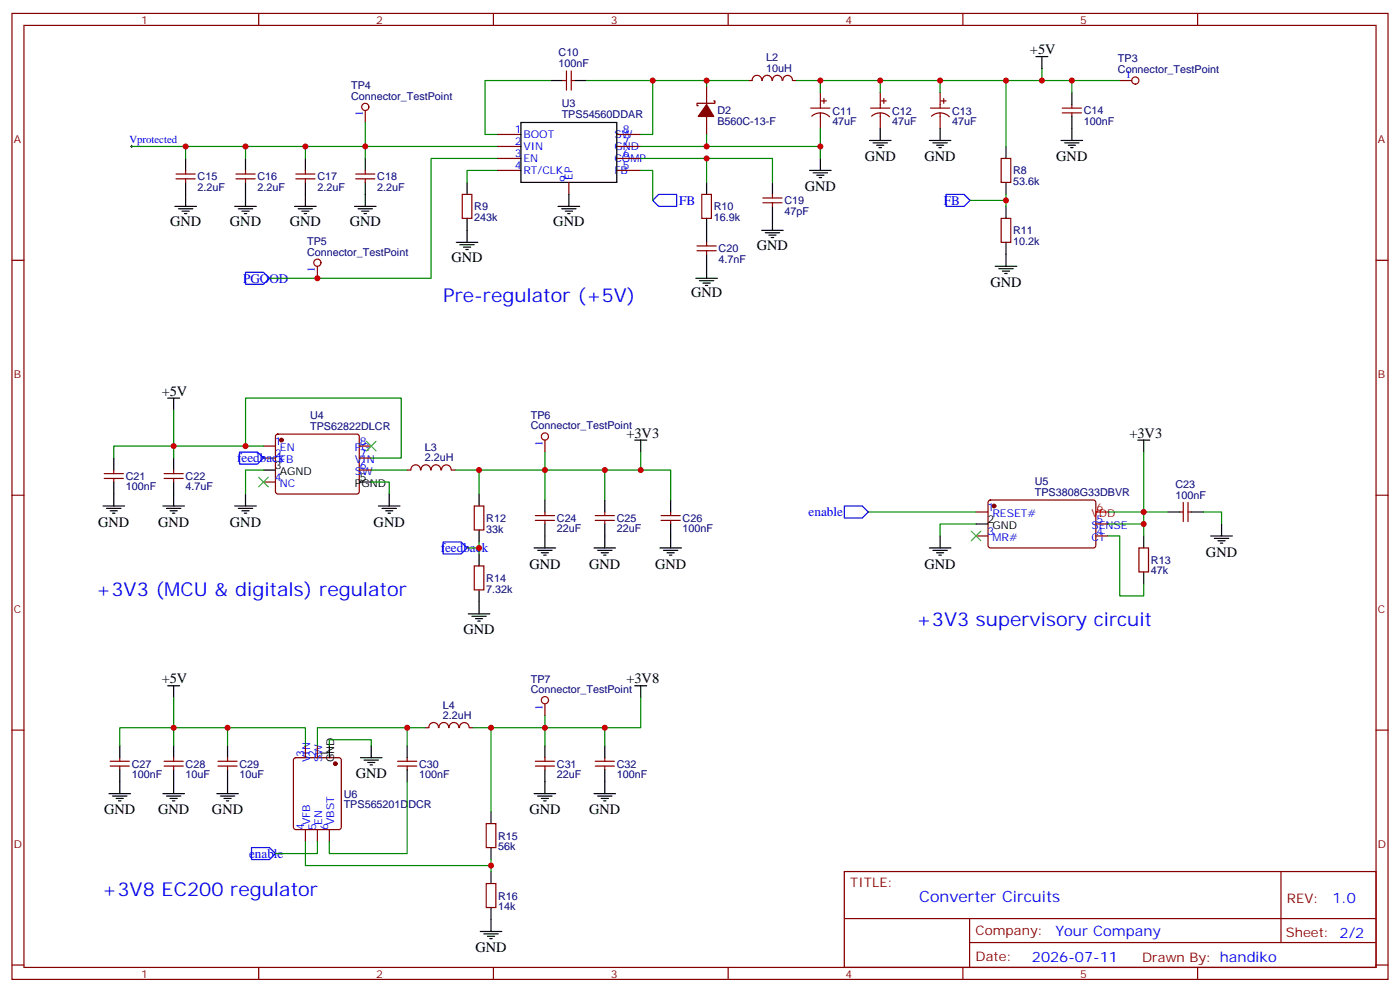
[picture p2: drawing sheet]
<svg xmlns="http://www.w3.org/2000/svg" width="412mm" height="292mm" viewBox="0 0 412 292" stroke-linecap="round" stroke-linejoin="round" font-family="sans-serif">
<g fill="none" stroke="#870000" stroke-width=".35">
<path d="M3.5 4h405.4v284.3h-405.4zM7.1 7.5h398.2v277.3h-398.2zM76.2 4v3.5M145.3 4v3.5M214.5 4v3.5M283.6 4v3.5M352.8 4v3.5M107.6 32.5v3.6M146.4 39.6h7.1M165.8 23.7h1.1M166.9 20.9v5.6M168.3 20.9v5.6"/>
<path d="M168.3 23.7h1M181.7 39.6h7M208.1 25.5v5.3M208.1 34.3v5.3M210.3 29.7h.3v.7h-5.3v.7h.4M220.5 23.7h1M221.6 23.7a1.41 1.41 0 0 1 1.4-1.5 1.41 1.41 0 0 1 1.4 1.5M224.6 23.7a1.41 1.41 0 0 1 1.4-1.5 1.41 1.41 0 0 1 1.4 1.5M227.6 23.7a1.41 1.41 0 0 1 1.4-1.5 1.41 1.41 0 0 1 1.4 1.5M230.6 23.7a1.41 1.41 0 0 1 1.4-1.5 1.41 1.41 0 0 1 1.4 1.5M233.5 23.7h1.1M238.8 31.8h5.7"/>
<path d="M239.1 34.2a3.8 3.8 0 0 1 5.3 .2M241.7 27.2v4.6M241.7 33.2v4.6M242 29.7h1.4M242.7 29v1.4M256.5 31.8h5.6M256.8 34.2a3.8 3.8 0 0 1 5.2 .2M259.3 27.2v4.6M259.3 33.2v4.6M259.6 29.7h1.5M260.3 29v1.4M274.1 31.8h5.7"/>
<path d="M274.4 34.2a3.8 3.8 0 0 1 5.2 .2M276.9 27.2v4.6M276.9 33.2v4.6M277.3 29.7h1.4M278 29v1.4M312.9 31.8h5.7M312.9 33.2h5.7M315.7 30.8v1M315.7 33.2v1.1M329.8 23.7h3.6M51.9 52.6h5.6M51.9 51.2h5.6"/>
<path d="M54.7 50.2v1M54.7 52.6v1.1M69.5 52.6h5.6M69.5 51.2h5.6M72.3 50.2v1M72.3 52.6v1.1M87.1 52.6h5.7M87.1 51.2h5.7M90 50.2v1M90 52.6v1.1M104.8 52.6h5.6M104.8 51.2h5.6"/>
<path d="M107.6 50.2v1M107.6 52.6v1.1M136.2 57.2h2.8v7.1h-2.8zM146.4 43.1h7.1M146.4 46.6h7.1M146.4 50.2h7.1M167.6 53.7v3.5M181.7 43.1h7M181.7 46.6h7M181.7 50.2h7M206.7 57.2h2.8v7.1h-2.8zM224.7 59.7h5.7"/>
<path d="M224.7 58.3h5.7M227.5 57.2v1.1M227.5 59.7v1M294.9 46.6h2.8v7.1h-2.8zM3.5 76.6h3.6M93.5 78.4v3.5M205.3 73.8h5.7M205.3 72.4h5.7M208.1 71.3v1.1M208.1 73.8v1.1M294.9 64.3h2.8v7h-2.8zM405.3 76.6h3.6"/>
<path d="M30.7 139.4h5.6M33.5 138.4v1M48.3 139.4h5.7M51.2 138.4v1M77.6 131.3h3.5M77.6 134.8h3.5M81.4 128l.4-.2h23.3l.5 .2 .2 .5v16.5l-.7 .4-23.5-.1-.5-.6v-16.2zM105.8 131.3h3.6M105.8 134.8h3.6M105.8 138.4h3.6M119.9 138.4h1.1M121 138.3a1.41 1.41 0 0 1 1.5-1.5 1.41 1.41 0 0 1 1.4 1.5"/>
<path d="M124 138.3a1.41 1.41 0 0 1 1.4-1.5 1.41 1.41 0 0 1 1.4 1.5M127 138.3a1.41 1.41 0 0 1 1.4-1.5 1.41 1.41 0 0 1 1.4 1.5M130.1 138.3a1.41 1.41 0 0 1 1.4-1.5 1.41 1.41 0 0 1 1.4 1.5M133 138.4h1.1M160.5 129.5v3.6M3.5 145.8h3.6M30.7 140.8h5.6M33.5 140.8v1.1M48.3 140.8h5.7M51.2 140.8v1.1M77.6 141.9h3.5M139.7 148.9h2.8v7.1h-2.8z"/>
<path d="M157.7 151.8h5.6M157.7 153.2h5.6M160.5 150.7v1.1M160.5 153.2v1M175.3 151.8h5.7M175.3 153.2h5.7M178.2 150.7v1.1M178.2 153.2v1M194.7 151.8h5.7M194.7 153.2h5.7M197.6 150.7v1.1M197.6 153.2v1"/>
<path d="M287.5 150.7h3.5M287.5 157.8h3.5M291.3 147.4l.4-.2h30.7l.4 .7-.1 13-.6 .4-30.6-.1-.5-.6v-12.7zM322.8 157.8h3.5M322.8 154.2h3.5M347.5 150.7h1M348.5 147.9v5.6M350 150.7h1M350 147.9v5.6M405.3 145.8h3.6M139.7 166.6h2.8v7h-2.8zM335.5 161.3h2.8v7h-2.8z"/>
<path d="M3.5 214.9h3.6M90 219.5v3.5M93.5 219.5v3.5M125.2 214.2h1.1M126.3 214.2a1.41 1.41 0 0 1 1.4-1.5 1.41 1.41 0 0 1 1.4 1.5M129.3 214.2a1.41 1.41 0 0 1 1.4-1.5 1.41 1.41 0 0 1 1.4 1.5M132.3 214.2a1.41 1.41 0 0 1 1.4-1.5 1.41 1.41 0 0 1 1.4 1.5M135.4 214.2a1.41 1.41 0 0 1 1.4-1.5 1.41 1.41 0 0 1 1.4 1.5M138.3 214.2h1M160.5 207.2v3.5M405.3 214.9h3.6M32.5 225.5h5.6"/>
<path d="M32.5 224.1h5.6M35.3 223v1.1M35.3 225.5v1.1M48.3 225.5h5.7M48.3 224.1h5.7M51.2 223v1.1M51.2 225.5v1.1M64.2 225.5h5.6M64.2 224.1h5.6M67 223v1.1M67 225.5v1.1M86.7 223.2l.4-.2h12.7l.7 .5v20l-.4 .6-13 .1-.6-.5-.1-20z"/>
<path d="M117.1 225.5h5.7M117.1 224.1h5.7M119.9 223v1.1M119.9 225.5v1.1M157.7 225.5h5.6M157.7 224.1h5.6M160.5 223v1.1M160.5 225.5v1.1M175.3 225.5h5.7M175.3 224.1h5.7M178.2 223v1.1M178.2 225.5v1.1"/>
<path d="M90 244.2v3.5M93.5 244.2v3.5M97 244.2v3.5M143.2 242.4h2.8v7.1h-2.8zM248.7 256.5h156.6v28.3h-156.6zM377.3 256.6v20.8M143.2 260.1h2.8v7h-2.8zM248.7 270.4h156.5M285.6 277.4h119.6M285.6 270.4v14.1M3.5 284.1h3.6M76.2 284.8v3.5"/>
<path d="M145.3 284.8v3.5M214.5 284.8v3.5M283.6 284.8v3.5M352.8 284.8v3.5M405.3 284.1h3.6"/>
</g>
<g fill="none" stroke="#000" stroke-width=".35">
<path d="M305.2 16.7h3.5M306.9 16.7v3.5M153.5 36.1h28.2v17.6h-28.2zM162.3 23.7h3.5M169.3 23.7h3.6M259.3 37.8v3.5M276.9 37.8v3.5M315.7 27.2v3.6M315.7 34.3v7M54.7 46.6v3.6M54.7 53.7v7M72.3 46.6v3.6"/>
<path d="M72.3 53.7v7M90 46.6v3.6M90 53.7v7M107.6 46.6v3.6M107.6 53.7v7M137.6 53.7v3.5M167.6 57.2v3.5M208.1 53.7v3.5M227.5 53.7v3.5M238.5 50.2h6.3M239.5 50.9h4.3M240.6 51.6h2.1"/>
<path d="M241.3 52.3h.7M241.7 46.6v3.6M256.1 41.3h6.4M257.2 42.1h4.2M258.2 42.8h2.1M258.9 43.5h.7M273.8 41.3h6.3M274.8 42.1h4.2M275.9 42.8h2.1M276.6 43.5h.7M296.3 43.1v3.5M296.3 53.7v3.5"/>
<path d="M312.6 41.3h6.3M313.6 42.1h4.3M314.7 42.8h2.1M315.4 43.5h.7M51.5 60.7h6.4M52.6 61.5h4.2M53.6 62.2h2.1M54.3 62.9h.7M69.1 60.7h6.4M70.2 61.5h4.2M71.3 62.2h2.1M72 62.9h.7"/>
<path d="M86.8 60.7h6.3M87.8 61.5h4.3M88.9 62.2h2.1M89.6 62.9h.7M104.4 60.7h6.4M105.5 61.5h4.2M106.5 62.2h2.2M107.2 62.9h.7M134.4 71.3h6.4M135.5 72h4.2M136.5 72.7h2.1M137.2 73.4h.7"/>
<path d="M137.6 64.3v7M164.4 60.7h6.3M165.5 61.5h4.2M166.5 62.2h2.1M167.2 62.9h.7M208.1 64.3v7M208.1 74.9v7M224.4 67.8h6.3M225.4 68.5h4.3M226.5 69.2h2.1M227.2 69.9h.7M227.5 60.7v7.1"/>
<path d="M293.2 78.4h6.3M294.2 79.1h4.2M295.3 79.8h2.1M296.3 60.7v3.6M296.3 71.3v7.1M205 81.9h6.3M206 82.6h4.3M207.1 83.3h2.1M207.8 84h.7M296 80.5h.7M49.4 117.2h3.5M51.2 117.2v3.5"/>
<path d="M33.5 134.8v3.6M51.2 134.8v3.6M77.6 138.4h3.5M187 129.5h3.5M188.7 129.5v3.6M335.1 129.5h3.6M336.9 129.5v3.6M30.3 148.9h6.4M31.4 149.6h4.2M32.5 150.4h2.1M33.2 151.1h.7M33.5 141.9v7"/>
<path d="M48 148.9h6.3M49 149.6h4.3M50.1 150.4h2.1M50.8 151.1h.7M51.2 141.9v7M69.1 148.9h6.4M70.2 149.6h4.2M71.3 150.4h2.1M72 151.1h.7M72.3 145.4v3.5M105.8 141.9h3.6M111.5 148.9h6.3"/>
<path d="M112.5 149.6h4.3M113.6 150.4h2.1M114.3 151.1h.7M114.7 145.4v3.5M141.1 145.4v3.5M141.1 156v3.5M160.5 147.2v3.5M160.5 154.2v7.1M178.2 147.2v3.5M178.2 154.2v7.1M197.6 147.2v3.5M197.6 154.2v7.1"/>
<path d="M276.9 157.8v3.5M287.5 154.2h3.5M336.9 157.8v3.5M344 150.7h3.5M351 150.7h3.5M356.7 157.8h6.3M357.7 158.5h4.2M358.8 159.2h2.1M359.5 159.9h.7M359.8 154.2v3.6M141.1 163.1v3.5M141.1 173.6v7.1"/>
<path d="M157.3 161.3h6.4M158.4 162h4.2M159.5 162.7h2.1M160.2 163.4h.7M175 161.3h6.3M176 162h4.3M177.1 162.7h2.1M177.8 163.4h.7M194.4 161.3h6.3M195.4 162h4.3M196.5 162.7h2.1M197.2 163.4h.7"/>
<path d="M273.8 161.3h6.3M274.8 162h4.2M275.9 162.7h2.1M276.6 163.4h.7M336.9 168.3v3.6M137.9 180.7h6.4M139 181.4h4.2M140.1 182.1h2.1M140.8 182.8h.7M35.3 219.5v3.5M49.4 201.9h3.5M51.2 201.9v3.5"/>
<path d="M51.2 219.5v3.5M67 219.5v3.5M97 219.5v3.5M109.4 219.5v3.5M119.9 219.5v3.5M160.5 219.5v3.5M178.2 219.5v3.5M187 201.9h3.5M188.7 201.9v3.5M32.1 233.6h6.4M33.2 234.3h4.2M34.2 235h2.1"/>
<path d="M34.9 235.7h.7M35.3 226.6v7M48 233.6h6.3M49 234.3h4.3M50.1 235h2.1M50.8 235.7h.7M51.2 226.6v7M63.9 233.6h6.3M64.9 234.3h4.2M66 235h2.1M66.7 235.7h.7M67 226.6v7"/>
<path d="M106.2 223h6.3M107.2 223.7h4.3M108.3 224.4h2.1M109 225.1h.7M119.9 226.6v3.5M144.6 238.9v3.5M157.3 233.6h6.4M158.4 234.3h4.2M159.5 235h2.1M160.2 235.7h.7M160.5 226.6v7M175 233.6h6.3"/>
<path d="M176 234.3h4.3M177.1 235h2.1M177.8 235.7h.7M178.2 226.6v7M144.6 249.5v3.5M144.6 256.5v3.6M141.5 274.2h6.3M142.5 274.9h4.3M143.6 275.6h2.1M144.3 276.3h.7M144.6 267.1v7.1"/>
</g>
<path d="M38.5 43.1h.7M38.8 42.8v.7" fill="none" stroke="#000" stroke-width=".29"/>
<path d="M192.3 59l1.7-1.8h5.3v3.5h-5.3zM278.7 57.2h5.3l1.8 1.8-1.8 1.7h-5.3zM72.3 80.2h5.3l1.8 1.7-1.8 1.8h-5.3zM70.6 133.1h5.2l1.8 1.7-1.8 1.8h-5.2zM130.5 159.5h5.3l1.8 1.8-1.8 1.8h-5.3zM248.7 148.9h5.3l1.8 1.8-1.8 1.8h-5.3zM74.1 249.5h5.3l1.7 1.7-1.7 1.8h-5.3z" fill="none" stroke="#00f" stroke-width=".35"/>
<g fill="none" stroke="#008700" stroke-width=".35">
<path d="M107.6 36.1v10.5M162.3 23.7h-19.4v15.9h3.5M172.9 23.7h19.4v15.9h-3.6M192.3 23.7h28.2M208.1 23.7v1.8M208.1 39.6v3.5M241.7 23.7v3.5M241.7 37.8v5.3M259.3 23.7v3.5M276.9 23.7v3.5M296.3 23.7v19.4M306.9 20.2v3.5h-72.3"/>
<path d="M306.9 23.7h8.8v3.5M315.7 23.7h14.1M38.8 43.1h15.9M72.3 43.1v3.5M90 43.1v3.5M146.4 43.1h-91.7v3.5M146.4 46.6h-19.4v35.3h-47.6M146.4 50.2h-8.8v3.5M188.7 46.6h19.4v7.1M188.7 43.1h53v3.5M188.7 50.2h3.6v8.8M208.1 46.6h19.4v7.1"/>
<path d="M285.8 59h10.5M296.3 57.2v3.5M51.2 120.7v14.1M72.3 131.3v-14.1h45.9v17.6h-8.8M77.6 138.4h-5.3v7M77.6 131.3h-44.1v3.5M109.4 138.4h10.5M141.1 138.4v7M160.5 133.1v14.1M178.2 138.4v8.8M188.7 133.1v5.3h-54.6M188.7 138.4h8.9v8.8"/>
<path d="M336.9 133.1v17.6h-10.6M109.4 141.9h5.3v3.5M141.1 159.5v3.6M255.8 150.7h31.7M287.5 154.2h-10.6v3.6M326.3 157.8h3.5v17.6h7.1v-3.5M336.9 154.2v3.6M344 150.7h-7.1v3.5h-10.6M354.5 150.7h5.3v3.5M137.6 161.3h3.5M35.3 219.5v-5.3h15.9v5.3M51.2 205.4v8.8h38.8v5.3"/>
<path d="M67 214.2v5.3M97 219.5v-1.8h12.4v1.8M119.9 214.2v5.3M125.2 214.2h-31.7v5.3M144.6 214.2v24.7M160.5 210.7v8.8M178.2 214.2v5.3M188.7 205.4v8.8h-49.4M119.9 230.1v21.1h-22.9v-3.5M90 247.7v7.1h54.6M93.5 247.7v3.5h-12.4M144.6 253v3.5"/>
</g>
<g fill="#870000" stroke="#870000" stroke-width=".35">
<path d="M208.1 30.8l2.2 3.5h-4.6z"/>
<circle cx="82.9" cy="129.5" r=".53"/>
<circle cx="98.8" cy="224.8" r=".53"/>
<circle cx="292.8" cy="148.9" r=".53"/>
</g>
<path d="M107.9 129.9l2.9 2.8M110.8 129.9l-2.9 2.8M76.2 140.5l2.8 2.8M79 140.5l-2.8 2.8M286.1 156.4l2.8 2.8M288.9 156.4l-2.8 2.8" fill="none" stroke="#3c3" stroke-width=".35"/>
<path d="M322.8 150.7h3.5" fill="none" stroke="#f00" stroke-width=".35"/>
<g fill="none" stroke="#a10000" stroke-width=".35">
<circle cx="107.6" cy="31.5" r="1.06"/>
<circle cx="334.4" cy="23.7" r="1.06"/>
<circle cx="93.5" cy="77.3" r="1.06"/>
<circle cx="160.5" cy="128.5" r="1.06"/>
<circle cx="160.5" cy="206.1" r="1.06"/>
</g>
<g fill="#c00">
<circle cx="54.7" cy="43.1" r=".88"/>
<circle cx="72.3" cy="43.1" r=".88"/>
<circle cx="90" cy="43.1" r=".88"/>
<circle cx="107.6" cy="43.1" r=".88"/>
<circle cx="208.1" cy="46.6" r=".88"/>
<circle cx="192.3" cy="23.7" r=".88"/>
<circle cx="208.1" cy="23.7" r=".88"/>
<circle cx="208.1" cy="43.1" r=".88"/>
<circle cx="276.9" cy="23.7" r=".88"/>
<circle cx="259.3" cy="23.7" r=".88"/>
<circle cx="241.7" cy="23.7" r=".88"/>
<circle cx="241.7" cy="43.1" r=".88"/>
<circle cx="296.3" cy="23.7" r=".88"/>
<circle cx="296.3" cy="59" r=".88"/>
<circle cx="51.2" cy="131.3" r=".88"/>
<circle cx="72.3" cy="131.3" r=".88"/>
<circle cx="141.1" cy="161.3" r=".88"/>
<circle cx="160.5" cy="138.4" r=".88"/>
<circle cx="141.1" cy="138.4" r=".88"/>
<circle cx="306.9" cy="23.7" r=".88"/>
<circle cx="51.2" cy="214.2" r=".88"/>
<circle cx="67" cy="214.2" r=".88"/>
<circle cx="119.9" cy="214.2" r=".88"/>
<circle cx="160.5" cy="214.2" r=".88"/>
<circle cx="178.2" cy="214.2" r=".88"/>
<circle cx="178.2" cy="138.4" r=".88"/>
<circle cx="188.7" cy="138.4" r=".88"/>
<circle cx="144.6" cy="254.8" r=".88"/>
<circle cx="144.6" cy="214.2" r=".88"/>
<circle cx="336.9" cy="150.7" r=".88"/>
<circle cx="336.9" cy="154.2" r=".88"/>
<circle cx="315.7" cy="23.7" r=".88"/>
<circle cx="93.5" cy="81.9" r=".88"/>
</g>
<g font-size="5.6" fill="#00f">
<text x="130.5" y="89">Pre-regulator (+5V)</text>
<text x="28.2" y="175.4">+3V3 (MCU &amp; digitals) regulator</text>
<text x="269.9" y="184.2">+3V3 supervisory circuit</text>
<text x="30" y="263.6">+3V8 EC200 regulator</text>
</g>
<text font-size="4.6" fill="#00f" x="270.8" y="265.6">Converter Circuits</text>
<g font-size="4.2">
<text x="303.4" y="15.9">+5V</text>
<text x="254.7" y="47.4">GND</text>
<text x="272.3" y="47.4">GND</text>
<text x="311.1" y="47.4">GND</text>
<text x="237.1" y="56.2">GND</text>
<text x="50.1" y="66.4">GND</text>
<text x="67.7" y="66.4">GND</text>
<text x="85.4" y="66.4">GND</text>
<text x="103" y="66.4">GND</text>
<text x="163" y="66.4">GND</text>
<text x="133" y="77">GND</text>
<text x="223" y="73.4">GND</text>
<text x="203.6" y="87.6">GND</text>
<text x="291.7" y="84.5">GND</text>
<text x="47.6" y="116.5">+5V</text>
<text x="184.5" y="128.8">+3V3</text>
<text x="332.7" y="128.8">+3V3</text>
<text x="28.9" y="155">GND</text>
<text x="46.6" y="155">GND</text>
<text x="67.7" y="155">GND</text>
<text x="110.1" y="155">GND</text>
<text x="155.9" y="167.4">GND</text>
<text x="173.6" y="167.4">GND</text>
<text x="193" y="167.4">GND</text>
<text x="272.3" y="167.4">GND</text>
<text x="355.2" y="163.8">GND</text>
<text x="136.5" y="186.8">GND</text>
<text x="47.6" y="201.2">+5V</text>
<text x="184.5" y="201.2">+3V8</text>
<text x="104.8" y="229.1">GND</text>
<text x="30.7" y="239.7">GND</text>
<text x="46.6" y="239.7">GND</text>
<text x="62.4" y="239.7">GND</text>
<text x="155.9" y="239.7">GND</text>
<text x="173.6" y="239.7">GND</text>
<text x="140.1" y="280.3">GND</text>
</g>
<g font-size="4.2" fill="#00f">
<text x="392.5" y="265.8">1.0</text>
<text x="310.9" y="275.4">Your Company</text>
<text x="304" y="283.2">2026-07-11</text>
</g>
<g font-size="3.9" fill="#00f">
<text x="200" y="60.2">FB</text>
<text x="278" y="60.3">FB</text>
<text x="71.6" y="83.2">PGOOD</text>
<text x="69.8" y="136.1">feedback</text>
<text x="238.2" y="152">enable</text>
<text x="129.8" y="162.6">feedback</text>
<text x="73.4" y="252.5">enable</text>
</g>
<g font-size="3.9" fill="#800">
<text x="250.5" y="261.1">TITLE:</text>
<text x="379.1" y="265.8">REV:</text>
<text x="287.4" y="275.3">Company:</text>
<text x="378.7" y="275.9">Sheet: 2/2</text>
<text x="287.4" y="283">Date:</text>
<text x="336.4" y="283.1">Drawn By: handiko</text>
</g>
<g font-size="3.2" fill="#800">
<text x="41.6" y="6.9">1</text>
<text x="110.8" y="6.9">2</text>
<text x="179.9" y="6.9">3</text>
<text x="249.1" y="6.9">4</text>
<text x="318.2" y="6.9">5</text>
<text x="4.1" y="42.1">A</text>
<text x="405.9" y="42.1">A</text>
<text x="4.1" y="111.2">B</text>
<text x="405.9" y="111.2">B</text>
<text x="4.1" y="180.3">C</text>
<text x="405.9" y="180.3">C</text>
<text x="4.1" y="249.5">D</text>
<text x="405.9" y="249.5">D</text>
<text x="41.6" y="287.8">1</text>
<text x="110.8" y="287.8">2</text>
<text x="179.9" y="287.8">3</text>
<text x="249.1" y="287.8">4</text>
<text x="318.2" y="287.8">5</text>
</g>
<g font-size="3.2" fill="#000080">
<text x="164.5" y="16.6">C10</text>
<text x="164.5" y="19.8">100nF</text>
<text x="225.7" y="21.1">10uH</text>
<text x="225.7" y="18">L2</text>
<text x="329.3" y="21.6">Connector_TestPoint</text>
<text x="329.3" y="18.4">TP3</text>
<text x="103.4" y="29.4">Connector_TestPoint</text>
<text x="103.4" y="26.3">TP4</text>
<text x="165.5" y="34.8">TPS54560DDAR</text>
<text x="165.5" y="31.6">U3</text>
<text x="211.3" y="33.7">D2</text>
<text x="245.2" y="33.7">C11</text>
<text x="262.8" y="33.7">C12</text>
<text x="280.5" y="33.7">C13</text>
<text x="319.3" y="33.7">C14</text>
<text x="211.3" y="36.8">B560C-13-F</text>
<text x="245.2" y="36.9">47uF</text>
<text x="262.8" y="36.9">47uF</text>
<text x="280.5" y="36.9">47uF</text>
<text x="319.3" y="36.8">100nF</text>
<text x="58.2" y="53.1">C15</text>
<text x="75.8" y="53.1">C16</text>
<text x="93.5" y="53.1">C17</text>
<text x="111.1" y="53.1">C18</text>
<text x="298.4" y="51.3">R8</text>
<text x="58.2" y="56.3">2.2uF</text>
<text x="75.8" y="56.3">2.2uF</text>
<text x="93.5" y="56.3">2.2uF</text>
<text x="111.1" y="56.3">2.2uF</text>
<text x="298.4" y="54.5">53.6k</text>
<text x="139.7" y="65">243k</text>
<text x="139.7" y="61.9">R9</text>
<text x="210.3" y="65">16.9k</text>
<text x="210.3" y="61.9">R10</text>
<text x="231.1" y="63.2">47pF</text>
<text x="231.1" y="60.1">C19</text>
<text x="298.4" y="68.9">R11</text>
<text x="90.5" y="75.2">Connector_TestPoint</text>
<text x="90.5" y="72.1">TP5</text>
<text x="211.7" y="77.4">4.7nF</text>
<text x="211.7" y="74.2">C20</text>
<text x="298.4" y="72.1">10.2k</text>
<text x="91.4" y="123.3">U4</text>
<text x="156.3" y="123.3">TP6</text>
<text x="91.4" y="126.5">TPS62822DLCR</text>
<text x="156.3" y="126.4">Connector_TestPoint</text>
<text x="125.2" y="135.8">2.2uH</text>
<text x="125.2" y="132.7">L3</text>
<text x="37" y="141.3">C21</text>
<text x="54.7" y="141.3">C22</text>
<text x="304.8" y="142.7">U5</text>
<text x="346.2" y="143.7">C23</text>
<text x="37" y="144.4">100nF</text>
<text x="54.7" y="144.4">4.7uF</text>
<text x="304.8" y="145.9">TPS3808G33DBVR</text>
<text x="346.2" y="146.8">100nF</text>
<text x="143.2" y="153.6">R12</text>
<text x="164" y="153.6">C24</text>
<text x="181.7" y="153.6">C25</text>
<text x="201.1" y="153.6">C26</text>
<text x="143.2" y="156.8">33k</text>
<text x="164" y="156.7">22uF</text>
<text x="181.7" y="156.7">22uF</text>
<text x="201.1" y="156.7">100nF</text>
<text x="339" y="166">R13</text>
<text x="143.2" y="171.2">R14</text>
<text x="339" y="169.1">47k</text>
<text x="143.2" y="174.4">7.32k</text>
<text x="156.3" y="204">Connector_TestPoint</text>
<text x="156.3" y="200.9">TP7</text>
<text x="130.5" y="208.6">L4</text>
<text x="130.5" y="211.6">2.2uH</text>
<text x="38.8" y="225.9">C27</text>
<text x="54.7" y="225.9">C28</text>
<text x="70.6" y="225.9">C29</text>
<text x="123.5" y="225.9">C30</text>
<text x="164" y="225.9">C31</text>
<text x="181.7" y="225.9">C32</text>
<text x="38.8" y="229">100nF</text>
<text x="54.7" y="229">10uF</text>
<text x="70.6" y="229">10uF</text>
<text x="123.5" y="229">100nF</text>
<text x="164" y="229">22uF</text>
<text x="181.7" y="229">100nF</text>
<text x="101.2" y="237.8">TPS565201DDCR</text>
<text x="101.2" y="234.8">U6</text>
<text x="146.8" y="250.2">56k</text>
<text x="146.8" y="247.1">R15</text>
<text x="146.8" y="267.8">14k</text>
<text x="146.8" y="264.8">R16</text>
</g>
<g font-size="3.2" fill="#00f">
<text x="331.6" y="23">1</text>
<text x="106.9" y="34.3" transform="rotate(-90 106.9 34.3)">1</text>
<text x="151.7" y="39.2">1</text>
<text x="154.2" y="40.6">BOOT</text>
<text x="181" y="40.6">SW</text>
<text x="183.4" y="39.2">8</text>
<text x="38.1" y="42.2">Vprotected</text>
<text x="151.7" y="42.8">2</text>
<text x="151.7" y="46.3">3</text>
<text x="154.2" y="44.2">VIN</text>
<text x="154.2" y="47.7">EN</text>
<text x="181" y="47.7">COMP</text>
<text x="181" y="44.2">GND</text>
<text x="183.4" y="46.3">6</text>
<text x="183.4" y="42.8">7</text>
<text x="151.7" y="49.8">4</text>
<text x="154.2" y="51.2">RT/CLK</text>
<text x="167.2" y="53.7" transform="rotate(-90 167.2 53.7)">9</text>
<text x="168.6" y="53" transform="rotate(-90 168.6 53)">EP</text>
<text x="181" y="51.2">FB</text>
<text x="183.4" y="49.8">5</text>
<text x="92.8" y="80.2" transform="rotate(-90 92.8 80.2)">1</text>
<text x="81" y="131">1</text>
<text x="106" y="131">8</text>
<text x="159.8" y="131.3" transform="rotate(-90 159.8 131.3)">1</text>
<text x="81" y="134.5">2</text>
<text x="82.4" y="132.7">EN</text>
<text x="82.4" y="136.2">FB</text>
<text x="104.5" y="136.2">VIN</text>
<text x="104.5" y="132.7">PG</text>
<text x="106" y="134.5">7</text>
<text x="81" y="141.5">4</text>
<text x="82.4" y="143.3">NC</text>
<text x="104.5" y="139.8">SW</text>
<text x="106" y="138">6</text>
<text x="290.9" y="150.4">1</text>
<text x="292.3" y="152.1">RESET#</text>
<text x="321.5" y="155.6">SENSE</text>
<text x="323" y="153.9">5</text>
<text x="290.9" y="157.4">3</text>
<text x="292.3" y="159.2">MR#</text>
<text x="321.5" y="159.2">CT</text>
<text x="323" y="157.4">4</text>
<text x="159.8" y="208.9" transform="rotate(-90 159.8 208.9)">1</text>
<text x="89.6" y="222.8" transform="rotate(-90 89.6 222.8)">3</text>
<text x="91.4" y="224.3" transform="rotate(-90 91.4 224.3)">VIN</text>
<text x="93.1" y="222.8" transform="rotate(-90 93.1 222.8)">2</text>
<text x="94.9" y="224.3" transform="rotate(-90 94.9 224.3)">SW</text>
<text x="89.6" y="244.4" transform="rotate(-90 89.6 244.4)">4</text>
<text x="91.4" y="242.9" transform="rotate(-90 91.4 242.9)">VFB</text>
<text x="93.1" y="244.4" transform="rotate(-90 93.1 244.4)">5</text>
<text x="94.9" y="242.9" transform="rotate(-90 94.9 242.9)">EN</text>
<text x="96.7" y="244.4" transform="rotate(-90 96.7 244.4)">6</text>
<text x="98.4" y="242.9" transform="rotate(-90 98.4 242.9)">VBST</text>
</g>
<g font-size="3.2">
<text x="81" y="138">3</text>
<text x="82.4" y="139.8">AGND</text>
<text x="104.5" y="143.3">PGND</text>
<text x="106" y="141.5">5</text>
<text x="290.9" y="153.9">2</text>
<text x="292.3" y="155.6">GND</text>
<text x="96.7" y="222.8" transform="rotate(-90 96.7 222.8)">1</text>
<text x="98.4" y="224.3" transform="rotate(-90 98.4 224.3)">GND</text>
</g>
<g font-size="3.2" fill="#f00">
<text x="321.5" y="152.1">VDD</text>
<text x="323" y="150.4">6</text>
</g>
</svg>
